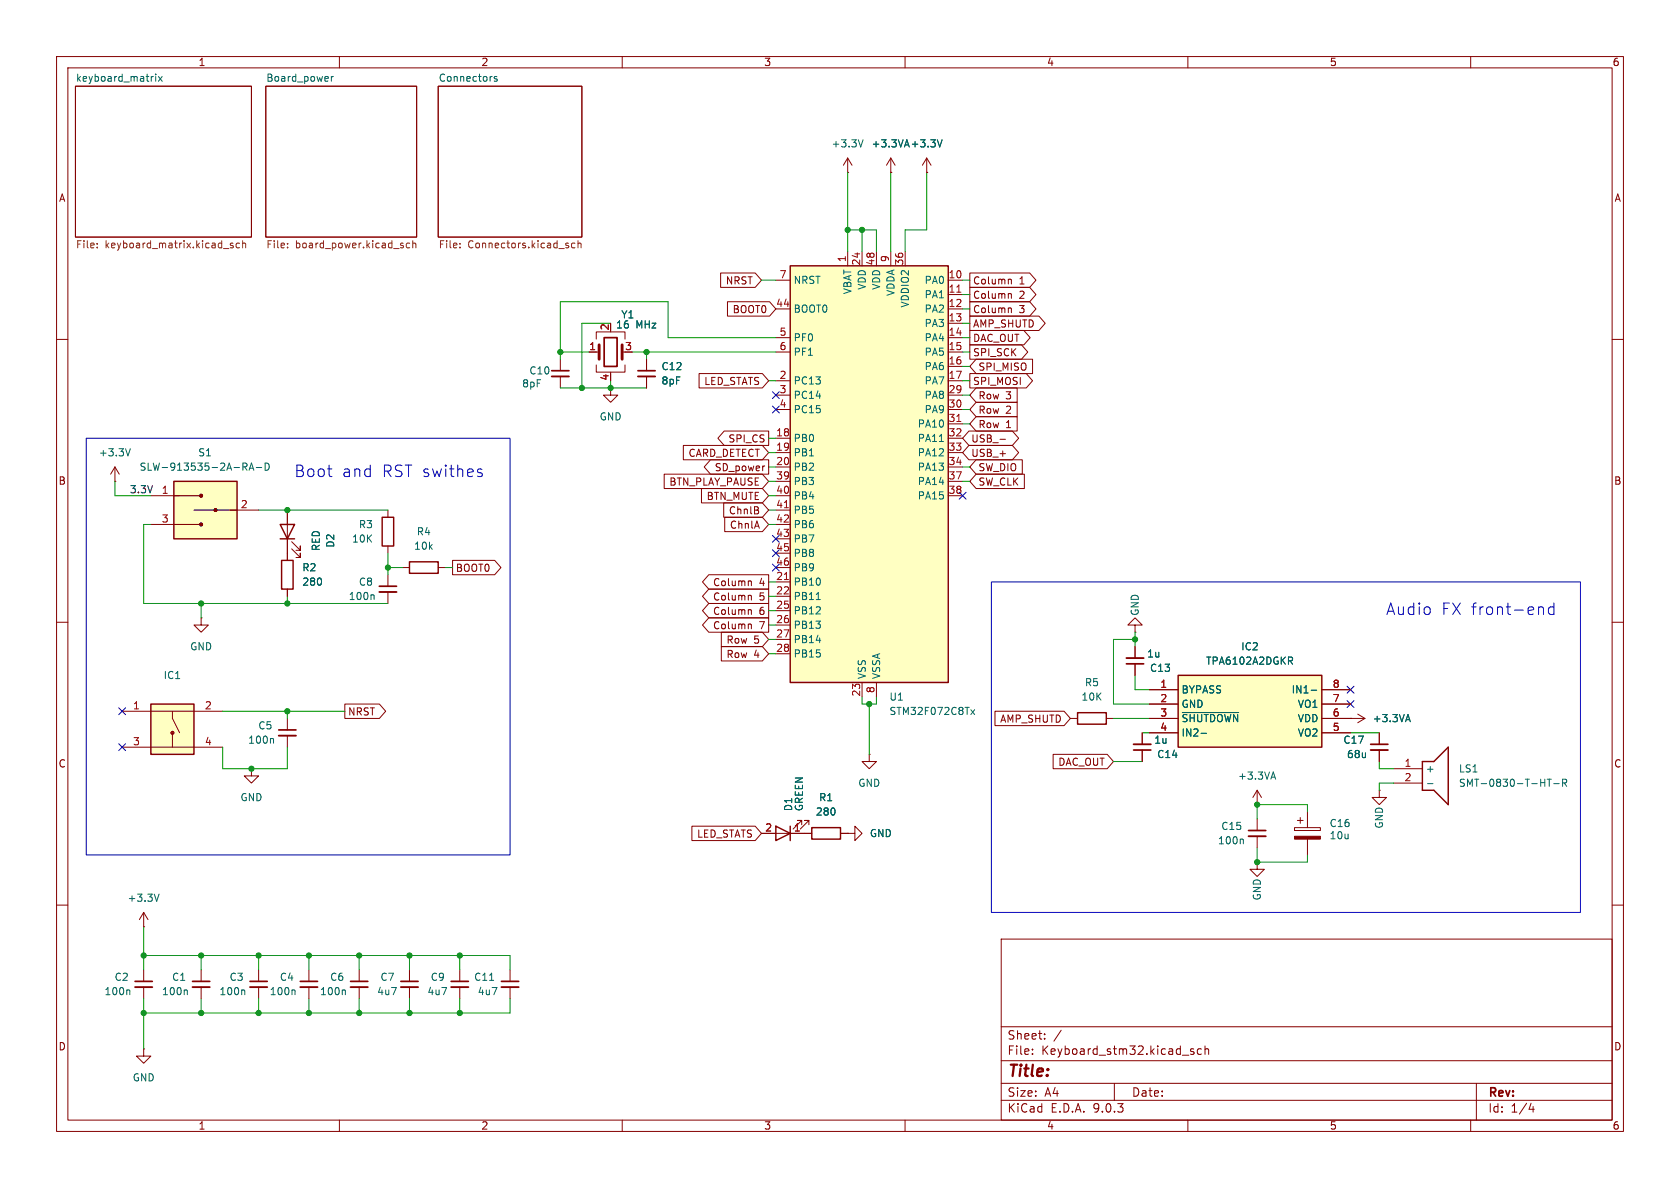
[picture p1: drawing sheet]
<svg xmlns="http://www.w3.org/2000/svg" width="297mm" height="210mm" viewBox="0 0 297 210" stroke-linecap="round" stroke-linejoin="round" font-family="sans-serif">
<g fill="none" stroke="#840000" stroke-width=".18">
<path d="M10 10h277v190h-277zM12 12h273v186h-273zM13.3 15.2h31.1v26.7h-31.1zM47 15.2h26.7v26.7h-26.7zM60 10v2M77.5 15.2h25.4v26.7h-25.4zM110 10v2M160 10v2M210 10v2M260 10v2M149.9 30.5h.1M149.9 27.9l.7 1.3"/>
<path d="M149.9 27.9l-.8 1.3M149.9 27.9v2.6M10 60h2M285 60h2M10 110h2M285 110h2M134.6 147.3h7.6M141.7 145.8v-.8h-.7h.7l-1.5 1.6M143 145.8v-.8h-.8h.8l-1.5 1.6M149.9 147.3h1.2v-1.2l1.3 1.2-1.3 1.3v-1.3M149.9 147.3h.1M10 160h2"/>
<path d="M45.7 171.5v2M45.7 174.5v2M72.4 171.5v2M72.4 174.5v2M177 166h108v32h-108zM285 160h2M60 198v2M110 198v2M160 198v2M177 194.5h108M177 191.5h108M177 187.5h108"/>
<path d="M177 181.5h108M182.5 186.3v.1M182.5 185.5v.1M184.7 183.6v.1M184.7 182.8v.1M187.6 182.1l-1.3 2M197 191.5v3M210 198v2M211 185.5l-.3-.1-.2 .2v.2l.5 .2v.3h-.5M212.4 185.5l-.4-.1-.3 .3v.4l.1 .2h.6M213 185.5l.2-.1 .4 .1 .1 .9M213 184.9v1.5"/>
<path d="M260 198v2M261 191.5v6.5M270.7 195l-.4 1.1h.9M271 195.6v1"/>
</g>
<path d="M27 13.5h.1M27.5 13.1v.1M27.5 13.5v.9M28 13.5l.7 .9M28.7 13.5l-.7 .9M58.6 13.5v.9M58.9 13.5l-.3 .3M87.9 13.6l-.4-.1-.1 .2v.2l.5 .1v.3h-.5M152.6 24.7l-.4 1.3M43.1 175l.2 .2v.6" fill="none" stroke="#006464" stroke-width=".18"/>
<g fill="none" stroke="#725600" stroke-width=".18">
<path d="M17.2 43.7v.1M17.2 43v.2M41.2 43h-.3l-.2 .2 .1 .1 .4 .2v.3h-.5M42.3 43h-.3l-.3 .2 .2 .6h.4M42.9 43.1l.2-.1h.3v.8M42.9 42.5v1.3M50.8 43.7v.1M50.8 43v.2M72.4 43h-.3l-.3 .2 .1 .6h.5M73 43.1l.2-.1h.3v.8M73 42.5v1.3M81.3 43.7v.1"/>
<path d="M81.3 43v.2M101.6 43h-.3l-.3 .2 .2 .6h.4M102.2 43.1l.2-.1h.3v.8M102.2 42.5v1.3"/>
</g>
<path d="M44.2 173.5h3M70.9 173.5h3" fill="none" stroke="#840000" stroke-width=".3"/>
<path d="M44.2 174.5h3M70.9 174.5h3" fill="none" stroke="#840000" stroke-width=".33"/>
<path d="M137.2 146.1l2.5 1.2-2.5 1.3zM139.7 146.1v2.5" fill="none" stroke="#840000" stroke-width=".25"/>
<path d="M30.7 85.1h11.2v10.2h-11.2z" fill="#ffffc2"/>
<g fill="#000" stroke="#000" stroke-width=".18">
<circle cx="35.6" cy="92.7" r=".25"/>
<circle cx="35.6" cy="87.6" r=".25"/>
<circle cx="38.1" cy="90.2" r=".25"/>
</g>
<path d="M30.7 85.1h11.2v10.2h-11.2zM49.5 92.7h2.6l-1.3 2.6zM49.5 95.3h2.6M49.8 99.1h2v5h-2z" fill="none" stroke="#840000" stroke-width=".25"/>
<g fill="none" stroke="#000" stroke-width=".18">
<path d="M30.7 87.6h4.9M30.7 92.7h4.9M34.3 90.2h7.6"/>
<circle cx="35.6" cy="92.7" r=".25"/>
<circle cx="35.6" cy="87.6" r=".25"/>
<circle cx="38.1" cy="90.2" r=".25"/>
</g>
<g fill="none" stroke="#840000" stroke-width=".18">
<path d="M163.8 30.5h.1M163.8 27.9l.8 1.3M163.8 27.9l-.7 1.3M163.8 27.9v2.6M107.9 68.6v1.3h-1.2l1.2 1.2 1.3-1.2h-1.3M107.9 68.6h.1M20.3 85.1h.1M20.3 82.6l-.7 1.2M20.3 82.6l.8 1.2M20.3 82.6v2.5M26.7 87.6h5M26.7 92.7h5"/>
<path d="M40.6 90.2h5.1M50.8 90.2v8.9M51.6 97l1.5 1.6v-.8v.8h-.8M51.6 95.8l1.5 1.5v-.8v.8h-.8M35.6 109.2v1.3h1.2l-1.2 1.3-1.3-1.3h1.3M35.6 109.2h.1M50.8 104.1v1.3M68.6 101.6v2M68.6 104.6v2.1M200.7 110.5h1.2l-1.2-1.3-1.3 1.3h1.3v1.3M200.7 111.8h.1M44.4 135.9v1.3h-1.2l1.2 1.2 1.3-1.2h-1.3"/>
<path d="M44.4 135.9h.1M50.8 127v2M50.8 130v2.1M238.8 127h.1M238.8 127h2.5M240 126.2l1.3 .8M241.3 127l-1.3 .8M243.8 139.7v1.3h1.3l-1.3 1.2-1.2-1.2h1.2M243.8 139.7h.1M243.8 129.5v2.1M243.8 132.6v2M222.2 144.8v2"/>
<path d="M222.2 147.8v2.1M228.9 146.3h4.5v.5h-4.5zM229.4 145h1M229.9 144.5v1M231.1 143.5v2.8M231.1 148.3v2.8M25.4 185.4v1.3h-1.3l1.3 1.3 1.3-1.3h-1.3M25.4 185.4h.1"/>
</g>
<g fill="none" stroke="#006464" stroke-width=".18">
<path d="M166.6 24.7l-.5 1.3M23 79.3l-.4 1.3M42.9 81.9h.5l.3 .2-.2 .4h-.6M43.2 82.5l.5 .6M44 83.1l.5-1.2 .4 1.2M44.2 82.8h.6M45.3 82.6h1M46.9 81.9a.64 .64 0 0 1 .7 .6 .64 .64 0 0 1-.7 .6zM66 105.1l.1 .2v.7M48.2 130.5l.2 .2v.7M248.6 127.2h.6M248.9 126.3l.4 1.3"/>
<path d="M219.6 148.3l.2 .2v.7"/>
</g>
<path d="M67.1 103.6h3M49.3 129h3M242.3 131.6h3.1M220.7 146.8h3.1" fill="none" stroke="#840000" stroke-width=".3"/>
<path d="M67.1 104.6h3M49.3 130h3M242.3 132.6h3.1M220.7 147.8h3.1" fill="none" stroke="#840000" stroke-width=".33"/>
<path d="M228.9 147.8h4.5v.5h-4.5z" fill="#840000" stroke="#840000" stroke-width=".18"/>
<path d="M208.3 119.4h25.4v12.7h-25.4z" fill="#ffffc2"/>
<path d="M208.3 119.4h25.4v12.7h-25.4z" fill="none" stroke="#840000" stroke-width=".25"/>
<g fill="none" stroke="#840000" stroke-width=".18">
<path d="M200.7 114.3v2M200.7 117.3v2.1M201.9 129.5v2.1M201.9 132.6v2M203.2 121.9h5.1M203.2 124.5h5.1M203.2 127h5.1M203.2 129.5h5.1M233.7 121.9h5.1M233.7 124.5h5.1M233.7 127h5.1M233.7 129.5h5.1"/>
<path d="M35.6 171.5v2M35.6 174.5v2M54.6 171.5v2M54.6 174.5v2"/>
</g>
<path d="M228.1 116.8l.4 .6M228.3 116.1l.2 .3-.1 .3-.1 .1M209 126h10M212.3 129.6h1M231.8 122h1M32.9 175l.2 .2v.6M52 175l.2 .2v.6" fill="none" stroke="#006464" stroke-width=".18"/>
<path d="M199.1 117.3h3.1M200.4 132.6h3.1M34 173.5h3.1M53.1 173.5h3" fill="none" stroke="#840000" stroke-width=".3"/>
<path d="M199.1 116.3h3.1M200.4 131.6h3.1M34 174.5h3.1M53.1 174.5h3" fill="none" stroke="#840000" stroke-width=".33"/>
<path d="M26.7 124.5h7.6v8.9h-7.6z" fill="#ffffc2"/>
<circle cx="30.5" cy="129.5" r=".25" fill="#f00" stroke="#f00" stroke-width=".18"/>
<g fill="none" stroke="#840000" stroke-width=".18">
<path d="M21.6 125.7h17.8M21.6 132.1h17.8M30.5 125.7v1.3l1.2 2.5M30.5 129.5v2.6M63.5 171.5v2M63.5 174.5v2"/>
<circle cx="30.5" cy="129.5" r=".25"/>
</g>
<path d="M26.7 124.5h7.6v8.9h-7.6z" fill="none" stroke="#840000" stroke-width=".25"/>
<path d="M62 173.5h3" fill="none" stroke="#840000" stroke-width=".3"/>
<path d="M62 174.5h3" fill="none" stroke="#840000" stroke-width=".33"/>
<path d="M60.9 175l.2 .2v.6" fill="none" stroke="#006464" stroke-width=".18"/>
<path d="M139.7 47h27.9v73.7h-27.9z" fill="#ffffc2"/>
<path d="M139.7 47h27.9v73.7h-27.9zM67.6 91.4h2v5.1h-2zM72.4 99.3h5.1v2h-5.1zM190.5 126h5.1v2h-5.1zM251.5 134.6h2l2.5-2.5v10.1l-2.5-2.5h-2zM143.5 146.3h5.1v2h-5.1z" fill="none" stroke="#840000" stroke-width=".25"/>
<g fill="none" stroke="#840000" stroke-width=".18">
<path d="M157.5 30.5h.1M157.5 27.9v2.6M157.5 27.9l-.8 1.3M157.5 27.9l.7 1.3M163.8 30.5h.1M105.4 59.9v-1.2h5.1v1.2M127.4 48.3h6.1l1.1 1.2-1.1 1.3h-6.1zM128.6 53.3h7.4l1.2 1.3-1.2 1.3h-7.4zM137.2 49.5h2.5M137.2 54.6h2.5M137.2 59.7h2.5M149.9 44.5v2.5"/>
<path d="M152.4 44.5v2.5M154.9 44.5v2.5M157.5 44.5v2.5M160 44.5v2.5M167.6 49.5h2.6M167.6 54.6h2.6M167.6 59.7h2.6M167.6 52.1h2.6M167.6 57.2h2.6M171.4 48.3h10.6l1.1 1.2-1.1 1.3h-10.6zM171.4 58.4h9.6l1.1 1.3-1.1 1.3h-9.6zM171.4 55.9h12.3l1.1 1.3-1.1 1.2h-12.3z"/>
<path d="M171.4 53.3h10.6l1.1 1.3-1.1 1.3h-10.6zM171.4 50.8h10.6l1.1 1.3-1.1 1.2h-10.6zM178.4 49.4l.4 .1v.7M178.4 51.9l.4 .2v.6M178.4 54.4l.4 .2v.7M99.1 63.5v2M99.1 66.5v2.1M104.1 62.2h1.8M105.4 64.5v1.3h5.1v-1.3M107.9 65.8v.2M114.3 63.5v2M114.3 66.5v2.1"/>
<path d="M120.8 78.7h14l1.1 1.3-1.1 1.3h-14zM123.6 66h11.2l1.1 1.3-1.1 1.3h-11.2zM128 76.2h7.9v2.5h-7.9l-1.1-1.2zM137.2 62.2h2.5M137.2 67.3h2.5M137.2 69.9h2.5M137.2 72.4h2.5M137.2 77.5h2.5M167.6 62.2h2.6M167.6 67.3h2.6M167.6 69.9h2.6M167.6 72.4h2.6"/>
<path d="M167.6 77.5h2.6M167.6 64.8h2.6M167.6 74.9h2.6M171.3 76.2h7.7l1.1 1.3-1.1 1.2h-7.7l-1.1-1.2zM171.3 78.7h7.7l1.1 1.3-1.1 1.3h-7.7l-1.1-1.3zM171.4 61h9.2l1.1 1.2-1.1 1.3h-9.2zM171.4 66h10l1.1 1.3-1.1 1.3h-10zM172.6 68.6h7.2v2.5h-7.2l-1.2-1.2zM172.6 63.5h9.9v2.5h-9.9l-1.2-1.2zM172.6 73.7h7.2v2.5h-7.2l-1.2-1.3zM172.6 71.1h7.2v2.6h-7.2l-1.2-1.3zM176.8 77.7h1"/>
<path d="M50.8 90.2v2.5M50.8 95.3v3.8M68.6 90.2v1.2M68.6 96.5v1.3M80 99.1h7.5l1.1 1.2-1.1 1.3h-7.5zM117.4 83.8h17.4l1.1 1.3-1.1 1.3h-17.4zM124 86.4h10.8l1.1 1.2-1.1 1.3h-10.8zM125.6 81.3h10.3v2.5h-10.3l-1.1-1.2zM127.9 88.9h6.9l1.1 1.3-1.1 1.2h-6.9zM128.1 91.4h6.7l1.1 1.3-1.1 1.3h-6.7zM135.1 82.4h.1M137.2 80h2.5"/>
<path d="M137.2 82.6h2.5M137.2 85.1h2.5M137.2 87.6h2.5M137.2 90.2h2.5M137.2 92.7h2.5M137.2 95.3h2.5M137.2 97.8h2.5M167.6 80h2.6M167.6 82.6h2.6M167.6 85.1h2.6M167.6 87.6h2.6M172.6 83.8h8.5v2.6h-8.5l-1.2-1.3z"/>
<path d="M172.6 81.3h8.1v2.5h-8.1l-1.2-1.2zM50.8 104.1v1.3M71.1 100.3h1.3M77.5 100.3h1.2M125.3 106.7h10.6v2.5h-10.6l-1.1-1.2zM125.3 101.6h10.6v2.5h-10.6l-1.1-1.2zM125.3 109.2h10.6v2.6h-10.6l-1.1-1.3zM125.3 104.1h10.6v2.6h-10.6l-1.1-1.3zM127.5 114.3h7.3l1.1 1.3-1.1 1.2h-7.3zM127.5 111.8h7.3l1.1 1.2-1.1 1.3h-7.3zM132.5 107.8l.3 .2v.6M132.5 102.7l.3 .2v.6"/>
<path d="M132.5 105.2l.3 .2v.7M132.5 110.3l.3 .2v.7M137.2 100.3h2.5M137.2 102.9h2.5M137.2 105.4h2.5M137.2 108h2.5M137.2 110.5h2.5M137.2 113h2.5M137.2 115.6h2.5M200.7 114.3v2M200.7 117.3v2.1M61 124.5h6.1l1.1 1.2-1.1 1.3h-6.1z"/>
<path d="M152.4 120.7v2.5M153.7 133.4v1.2h1.2l-1.2 1.3-1.3-1.3h1.3M153.7 133.4h.1M154.9 120.7v2.5M175.9 125.7h12.2l1.1 1.3-1.1 1.3h-12.2zM186.2 133.3h9.5l1.1 1.3-1.1 1.3h-9.5zM189.2 127h1.3M195.6 127h1.2M201.9 129.5v2.1M201.9 132.6v2M203.2 127h5.1M203.2 121.9h5.1"/>
<path d="M203.2 124.5h5.1M203.2 129.5h5.1M222.2 139.7l-.7 1.3M222.2 139.7l.8 1.3M222.2 139.7v2.5M233.7 127h5.1M233.7 121.9h5.1M233.7 124.5h5.1M233.7 129.5h5.1M238.8 127h.1M243.8 129.5v2.1M243.8 132.6v2"/>
<path d="M246.4 135.9h5.1M246.4 138.4h5.1M122.3 146h11.2l1.1 1.3-1.1 1.3h-11.2zM134.6 147.3h2.6M139.7 147.3h3.8M148.6 147.3h1.3M149.9 147.3h.1M222.2 152.4v1.3h1.3l-1.3 1.2-1.2-1.2h1.2M222.2 152.4h.1M222.2 142.2h.1M25.4 163.8h.1M25.4 161.3l.8 1.3"/>
<path d="M25.4 161.3l-.8 1.3M25.4 161.3v2.5M25.4 171.5v2M25.4 174.5v2M81.3 171.5v2M81.3 174.5v2M90.2 171.5v2M90.2 174.5v2"/>
</g>
<path d="M169.2 51.7h.7M169.2 74.5h.7M138.7 89.8h.7M138.7 102.5h.7" fill="none" stroke="#a90000" stroke-width=".18"/>
<g fill="none" stroke="#006464" stroke-width=".18">
<path d="M166.6 24.7l-.5 1.3M166.1 78h.7M144.3 106h.7M228.1 116.8l.4 .6M228.3 116.1l.2 .3-.1 .3-.1 .1M171.6 125.5l.7 .8M172.3 125.5l-.7 .8M209 126h10M212.3 129.6h1M224.8 137.4h.6M225.1 136.5l.4 1.2M231.8 122h1"/>
<path d="M248.6 127.2h.6M248.9 126.3l.4 1.3M252.4 138.5h.9M273.5 137.7h.7M273.9 137.7v1.3M274.7 138.5h.9M276.2 138.4l.7-.1 .1-.1-.1-.3-.7-.2v1.3M276.5 138.4l.5 .6M28.1 158.1l-.4 1.2M22.8 175l.2 .2v.6M86.6 173.3h.7"/>
</g>
<path d="M106.8 59.7h2.3v5.1h-2.3zM97.5 65.5h3.1M112.8 65.5h3M23.9 173.5h3M79.8 173.5h3M88.6 173.5h3.1" fill="none" stroke="#840000" stroke-width=".3"/>
<path d="M97.5 66.5h3.1M112.8 66.5h3M23.9 174.5h3M79.8 174.5h3M88.6 174.5h3.1" fill="none" stroke="#840000" stroke-width=".33"/>
<path d="M105.9 61v2.5M110 61v2.5" fill="none" stroke="#840000" stroke-width=".51"/>
<g fill="none" stroke="#009600" stroke-width=".18">
<path d="M149.9 30.5v14M157.5 30.5v14M163.8 30.5v10.1h-3.8v3.9M107.9 57.2h-5v11.4M134.6 49.5h2.6M137.2 59.7h-19.1v-6.4h-19v10.2M149.9 40.6h5v3.9M152.4 40.6v3.9M170.2 59.7h1.2M170.2 49.5h1.2M170.2 57.2h1.2M170.2 54.6h1.2"/>
<path d="M170.2 52.1h1.2M99.1 62.2h5M99.1 68.6h15.2M107.9 67.3v1.3M111.8 62.2h25.4M114.3 62.2v1.3M135.9 77.5h1.3M135.9 67.3h1.3M170.2 62.2h1.2M170.2 67.3h1.2M170.2 64.8h1.2M170.2 69.9h1.2"/>
<path d="M170.2 74.9h1.2M170.2 72.4h1.2M20.3 85.1v2.5h6.4M26.7 92.7h-1.3v14h43.2M45.7 90.2h22.9M68.6 97.8v3.8M135.9 92.7h1.3M135.9 90.2h1.3M135.9 85.1h1.3M135.9 82.6h1.3M135.9 87.6h1.3M135.9 80h1.3"/>
<path d="M170.2 85.1h1.2M170.2 82.6h1.2M35.6 106.7v2.5M50.8 105.4v1.3M68.6 100.3h2.5M78.7 100.3h1.3M135.9 108h1.3M135.9 102.9h1.3M135.9 105.4h1.3M135.9 110.5h1.3M135.9 113h1.3M135.9 115.6h1.3"/>
<path d="M200.7 113h-3.9v11.5h6.4M200.7 111.8v2.5M200.7 119.4v2.5h2.5M39.4 132.1v3.8h11.4v-3.8M39.4 125.7h21.6M50.8 125.7v1.3M152.4 123.2v1.3h2.5v-1.3M153.7 124.5v8.9M196.8 134.6h5.1M196.8 127h6.4M201.9 129.5h1.3M238.8 129.5h5"/>
<path d="M243.8 134.6v1.3h2.6M246.4 138.4h-2.6v1.3M222.2 149.9v2.5h8.9v-1.3M231.1 143.5v-1.3h-8.9v2.6M25.4 168.9h64.8v2.6M25.4 163.8v7.7M25.4 176.5v8.9M35.6 168.9v2.6M35.6 176.5v2.6M45.7 168.9v2.6M45.7 176.5v2.6M54.6 168.9v2.6"/>
<path d="M54.6 176.5v2.6M63.5 168.9v2.6M63.5 176.5v2.6M72.4 168.9v2.6M72.4 176.5v2.6M81.3 168.9v2.6M81.3 176.5v2.6M90.2 176.5v2.6h-64.8"/>
</g>
<g fill="none" stroke="#000084" stroke-width=".18">
<path d="M136.6 69.2l1.2 1.3M136.6 71.8l1.2 1.2M137.8 69.2l-1.2 1.3M137.8 71.8l-1.2 1.2M136.6 99.7l1.2 1.2M136.6 97.2l1.2 1.2M136.6 94.6l1.2 1.3M137.8 99.7l-1.2 1.2M137.8 97.2l-1.2 1.2M137.8 94.6l-1.2 1.3M169.6 87l1.2 1.2M170.8 87l-1.2 1.2"/>
<path d="M21 125.1l1.2 1.2M21 131.5l1.2 1.2M22.2 125.1l-1.2 1.2M22.2 131.5l-1.2 1.2M238.2 123.9l1.2 1.2M238.2 121.3l1.2 1.2M239.4 123.9l-1.2 1.2M239.4 121.3l-1.2 1.2"/>
</g>
<path d="M15.2 77.5h75v73.6h-75zM85 83.6l.3 .3-.1 .3h-.2M85 82.9l.2 .1M175.3 102.9h104.1v58.4h-104.1zM272.1 107.4l.2-.1 .5 .1 .1 1.2M274.7 107.4l-.6-.1-.4 .4v.5l.2 .3 .2 .1 .6-.1M274.7 106.6v2" fill="none" stroke="#0000c2" stroke-width=".18"/>
<g fill="#009600" stroke="#009600" stroke-width=".18">
<circle cx="222.2" cy="152.4" r=".46"/>
<circle cx="222.2" cy="142.2" r=".46"/>
<circle cx="25.4" cy="168.9" r=".46"/>
<circle cx="35.6" cy="168.9" r=".46"/>
<circle cx="44.4" cy="135.9" r=".46"/>
<circle cx="81.3" cy="168.9" r=".46"/>
<circle cx="68.6" cy="100.3" r=".46"/>
<circle cx="50.8" cy="90.2" r=".46"/>
<circle cx="99.1" cy="62.2" r=".46"/>
<circle cx="35.6" cy="106.7" r=".46"/>
<circle cx="50.8" cy="125.7" r=".46"/>
<circle cx="50.8" cy="106.7" r=".46"/>
<circle cx="102.9" cy="68.6" r=".46"/>
<circle cx="54.6" cy="168.9" r=".46"/>
<circle cx="63.5" cy="179.1" r=".46"/>
<circle cx="63.5" cy="168.9" r=".46"/>
<circle cx="54.6" cy="179.1" r=".46"/>
<circle cx="45.7" cy="168.9" r=".46"/>
<circle cx="81.3" cy="179.1" r=".46"/>
<circle cx="72.4" cy="168.9" r=".46"/>
<circle cx="72.4" cy="179.1" r=".46"/>
<circle cx="35.6" cy="179.1" r=".46"/>
<circle cx="45.7" cy="179.1" r=".46"/>
<circle cx="25.4" cy="179.1" r=".46"/>
<circle cx="107.9" cy="68.6" r=".46"/>
<circle cx="114.3" cy="62.2" r=".46"/>
<circle cx="152.4" cy="40.6" r=".46"/>
<circle cx="149.9" cy="40.6" r=".46"/>
<circle cx="153.7" cy="124.5" r=".46"/>
<circle cx="200.7" cy="113" r=".46"/>
</g>
<g font-size="2.8" fill="#0000c2">
<text x="52" y="84.6">Boot</text>
<text x="60.4" y="84.6">and</text>
<text x="67.6" y="84.6">RST swithes</text>
<text x="245" y="108.9">Audio</text>
<text x="254.8" y="108.9">FX front-end</text>
</g>
<text font-size="2.8" fill="#840000" x="178" y="190.9">Title:</text>
<g font-size="2.1" fill="#840000">
<text x="178" y="184">Sheet:</text>
<text x="178" y="186.7">File:</text>
<text x="184.1" y="186.7">Keyboard_stm32.kicad_sch</text>
<text x="178" y="196.9">KiCad</text>
<text x="178" y="194.1">Size:</text>
<text x="184.7" y="194.1">A4</text>
<text x="185.7" y="196.9">E.D.A.</text>
<text x="193.3" y="196.9">9.0.3</text>
<text x="200" y="194.1">Date:</text>
<text x="263" y="194.3">Rev:</text>
<text x="263" y="196.9">Id:</text>
<text x="267.1" y="196.9">1/4</text>
</g>
<g font-size="1.8" fill="#840000">
<text x="35" y="11.9">1</text>
<text x="85" y="11.9">2</text>
<text x="135" y="11.9">3</text>
<text x="185" y="11.9">4</text>
<text x="235" y="11.9">5</text>
<text x="285" y="11.9">6</text>
<text x="10.3" y="35.9">A</text>
<text x="285.3" y="35.9">A</text>
<text x="128.2" y="50.5">NRST</text>
<text x="171.9" y="50.5">Column</text>
<text x="171.9" y="53">Column</text>
<text x="180.2" y="50.5">1</text>
<text x="180.2" y="53">2</text>
<text x="129.4" y="55.6">BOOT0</text>
<text x="171.9" y="58.1">AMP_SHUTD</text>
<text x="171.9" y="55.6">Column</text>
<text x="180.2" y="55.6">3</text>
<text x="171.9" y="63.2">SPI_SCK</text>
<text x="171.9" y="60.6">DAC_OUT</text>
<text x="172.9" y="65.7">SPI_MISO</text>
<text x="124.4" y="68.3">LED_STATS</text>
<text x="171.9" y="68.3">SPI_MOSI</text>
<text x="172.9" y="70.8">Row</text>
<text x="177.8" y="70.8">3</text>
<text x="172.9" y="75.9">Row</text>
<text x="172.9" y="73.3">Row</text>
<text x="177.8" y="75.9">1</text>
<text x="177.8" y="73.3">2</text>
<text x="121.6" y="81">CARD_DETECT</text>
<text x="126.3" y="83.5">SD_power</text>
<text x="128.7" y="78.4">SPI_CS</text>
<text x="171.6" y="78.4">USB_-</text>
<text x="171.6" y="81">USB_+</text>
<text x="172.9" y="83.5">SW_DIO</text>
<text x="10.3" y="85.9">B</text>
<text x="118.2" y="86">BTN_PLAY_PAUSE</text>
<text x="124.8" y="88.6">BTN_MUTE</text>
<text x="172.9" y="86">SW_CLK</text>
<text x="285.3" y="85.9">B</text>
<text x="128.8" y="91.1">ChnlB</text>
<text x="128.9" y="93.7">ChnlA</text>
<text x="80.5" y="101.3">BOOT0</text>
<text x="126" y="103.8">Column</text>
<text x="126" y="106.4">Column</text>
<text x="134.2" y="103.8">4</text>
<text x="134.2" y="106.4">5</text>
<text x="126" y="108.9">Column</text>
<text x="126" y="111.4">Column</text>
<text x="128.3" y="114">Row</text>
<text x="133.3" y="114">5</text>
<text x="134.2" y="108.9">6</text>
<text x="134.2" y="111.4">7</text>
<text x="128.3" y="116.5">Row</text>
<text x="133.3" y="116.5">4</text>
<text x="61.4" y="126.7">NRST</text>
<text x="176.7" y="128">AMP_SHUTD</text>
<text x="10.3" y="135.9">C</text>
<text x="187" y="135.6">DAC_OUT</text>
<text x="285.3" y="135.9">C</text>
<text x="123.1" y="148.3">LED_STATS</text>
<text x="10.3" y="185.9">D</text>
<text x="285.3" y="185.9">D</text>
<text x="35" y="199.9">1</text>
<text x="85" y="199.9">2</text>
<text x="135" y="199.9">3</text>
<text x="185" y="199.9">4</text>
<text x="235" y="199.9">5</text>
<text x="285" y="199.9">6</text>
</g>
<g font-size="1.8" fill="#006464">
<text x="13.3" y="14.5">keyboard_matrix</text>
<text x="47" y="14.5">Board_power</text>
<text x="77.5" y="14.5">Connectors</text>
<text x="146.9" y="26.3">+3.3V</text>
<text x="154" y="26.3">+3.3VA +3.3V</text>
<text x="140.2" y="50.4">NRST</text>
<text x="150.7" y="52.1" transform="rotate(-90 150.7 52.1)">VBAT</text>
<text x="153.3" y="51.3" transform="rotate(-90 153.3 51.3)">VDD</text>
<text x="155.8" y="51.3" transform="rotate(-90 155.8 51.3)">VDD</text>
<text x="158.3" y="52.4" transform="rotate(-90 158.3 52.4)">VDDA</text>
<text x="163.4" y="50.4">PA0</text>
<text x="163.4" y="52.9">PA1</text>
<text x="108.8" y="58.3">16</text>
<text x="109.7" y="56.5">Y1</text>
<text x="112.4" y="58.3">MHz</text>
<text x="140.2" y="55.5">BOOT0</text>
<text x="160.9" y="54.5" transform="rotate(-90 160.9 54.5)">VDDIO2</text>
<text x="163.4" y="55.5">PA2</text>
<text x="163.4" y="58">PA3</text>
<text x="116.8" y="65.6">C12</text>
<text x="140.2" y="60.6">PF0</text>
<text x="140.2" y="63.1">PF1</text>
<text x="163.4" y="60.6">PA4</text>
<text x="163.4" y="63.1">PA5</text>
<text x="163.4" y="65.6">PA6</text>
<text x="92.2" y="68.7">8pF</text>
<text x="93.5" y="66.4">C10</text>
<text x="116.8" y="68.2">8pF</text>
<text x="140.2" y="68.2">PC13</text>
<text x="140.2" y="70.7">PC14</text>
<text x="163.4" y="68.2">PA7</text>
<text x="163.4" y="70.7">PA8</text>
<text x="105.9" y="74.5">GND</text>
<text x="140.2" y="73.3">PC15</text>
<text x="162.2" y="75.8">PA10</text>
<text x="163.4" y="73.3">PA9</text>
<text x="17.4" y="80.9">+3.3V</text>
<text x="24.6" y="83.4">SLW-913535-2A-RA-D</text>
<text x="34.9" y="80.9">S1</text>
<text x="140.2" y="78.3">PB0</text>
<text x="140.2" y="80.9">PB1</text>
<text x="140.2" y="83.4">PB2</text>
<text x="162.2" y="78.3">PA11</text>
<text x="162.2" y="80.9">PA12</text>
<text x="162.2" y="83.4">PA13</text>
<text x="140.2" y="86">PB3</text>
<text x="140.2" y="88.5">PB4</text>
<text x="162.2" y="86">PA14</text>
<text x="162.2" y="88.5">PA15</text>
<text x="63.3" y="93.6">R3</text>
<text x="73.6" y="94.8">R4</text>
<text x="140.2" y="91">PB5</text>
<text x="140.2" y="93.6">PB6</text>
<text x="53.3" y="101.2">R2</text>
<text x="56.7" y="97.5" transform="rotate(-90 56.7 97.5)">RED</text>
<text x="59.3" y="96.9" transform="rotate(-90 59.3 96.9)">D2</text>
<text x="62.1" y="96.1">10K</text>
<text x="73.1" y="97.4">10k</text>
<text x="140.2" y="96.1">PB7</text>
<text x="140.2" y="98.7">PB8</text>
<text x="140.2" y="101.2">PB9</text>
<text x="53.3" y="103.7">280</text>
<text x="61.6" y="106.3">100n</text>
<text x="63.3" y="103.7">C8</text>
<text x="140.2" y="103.7">PB10</text>
<text x="140.2" y="106.3">PB11</text>
<text x="140.2" y="108.8">PB12</text>
<text x="140.2" y="111.4">PB13</text>
<text x="140.2" y="113.9">PB14</text>
<text x="201.5" y="109" transform="rotate(-90 201.5 109)">GND</text>
<text x="33.5" y="115.2">GND</text>
<text x="140.2" y="116.4">PB15</text>
<text x="202.7" y="116.4">1u</text>
<text x="203.2" y="119">C13</text>
<text x="213.1" y="117.7">TPA6102A2DGKR</text>
<text x="219.3" y="115.2">IC2</text>
<text x="28.8" y="120.2">IC1</text>
<text x="153.3" y="120.1" transform="rotate(-90 153.3 120.1)">VSS</text>
<text x="155.8" y="120.1" transform="rotate(-90 155.8 120.1)">VSSA</text>
<text x="157.1" y="124.1">U1</text>
<text x="191.1" y="124.1">10K</text>
<text x="191.7" y="121.5">R5</text>
<text x="208.8" y="122.8">BYPASS</text>
<text x="208.8" y="125.3">GND</text>
<text x="228.3" y="122.8">IN1-</text>
<text x="229.3" y="125.3">VO1</text>
<text x="43.8" y="131.7">100n</text>
<text x="45.6" y="129.1">C5</text>
<text x="157.1" y="126.6">STM32F072C8Tx</text>
<text x="204" y="131.7">1u</text>
<text x="208.8" y="127.9">~{SHUTDOWN}</text>
<text x="208.8" y="130.4">IN2-</text>
<text x="229.3" y="127.9">VDD</text>
<text x="229.3" y="130.4">VO2</text>
<text x="237.4" y="131.7">C17</text>
<text x="242.6" y="127.9">+3.3VA</text>
<text x="204.5" y="134.2">C14</text>
<text x="238" y="134.2">68u</text>
<text x="252" y="136.8">+</text>
<text x="257.8" y="136.8">LS1</text>
<text x="42.4" y="141.8">GND</text>
<text x="140.2" y="143.5" transform="rotate(-90 140.2 143.5)">D1</text>
<text x="142.2" y="143.5" transform="rotate(-90 142.2 143.5)">GREEN</text>
<text x="144.7" y="141.8">R1</text>
<text x="151.6" y="139.3">GND</text>
<text x="218.8" y="138">+3.3VA</text>
<text x="257.8" y="139.3">SMT-0830-T-HT-R</text>
<text x="144.1" y="144.4">280</text>
<text x="153.7" y="148.2">GND</text>
<text x="215.2" y="149.5">100n</text>
<text x="215.8" y="146.9">C15</text>
<text x="235" y="146.4">C16</text>
<text x="235" y="148.6">10u</text>
<text x="244.7" y="146.6" transform="rotate(-90 244.7 146.6)">GND</text>
<text x="22.5" y="159.6">+3.3V</text>
<text x="223.1" y="159.3" transform="rotate(-90 223.1 159.3)">GND</text>
<text x="20.2" y="173.6">C2</text>
<text x="30.3" y="173.6">C1</text>
<text x="40.5" y="173.6">C3</text>
<text x="49.4" y="173.6">C4</text>
<text x="58.3" y="173.6">C6</text>
<text x="67.2" y="173.6">C7</text>
<text x="76" y="173.6">C9</text>
<text x="83.7" y="173.6">C11</text>
<text x="18.4" y="176.1">100n</text>
<text x="28.5" y="176.1">100n</text>
<text x="38.7" y="176.1">100n</text>
<text x="47.6" y="176.1">100n</text>
<text x="56.5" y="176.1">100n</text>
<text x="66.6" y="176.1">4u7</text>
<text x="75.5" y="176.1">4u7</text>
<text x="84.4" y="176.1">4u7</text>
<text x="23.4" y="191.4">GND</text>
</g>
<g font-size="1.8" fill="#725600">
<text x="13.3" y="44.2">File:</text>
<text x="18.6" y="44.2">keyboard_matrix.kicad_sch</text>
<text x="47" y="44.2">File:</text>
<text x="52.2" y="44.2">board_power.kicad_sch</text>
<text x="77.5" y="44.2">File:</text>
<text x="82.7" y="44.2">Connectors.kicad_sch</text>
</g>
<g font-size="1.8" fill="#a90000">
<text x="149.6" y="46.4" transform="rotate(-90 149.6 46.4)">1</text>
<text x="152.1" y="47" transform="rotate(-90 152.1 47)">24</text>
<text x="154.7" y="47" transform="rotate(-90 154.7 47)">48</text>
<text x="157.2" y="46.4" transform="rotate(-90 157.2 46.4)">9</text>
<text x="159.8" y="47" transform="rotate(-90 159.8 47)">36</text>
<text x="137.7" y="49.3">7</text>
<text x="167.6" y="49.3">10</text>
<text x="167.6" y="51.8">11</text>
<text x="107.7" y="58.5" transform="rotate(-90 107.7 58.5)">2</text>
<text x="137.1" y="54.4">44</text>
<text x="137.7" y="59.4">5</text>
<text x="167.6" y="54.4">12</text>
<text x="167.6" y="56.9">13</text>
<text x="167.6" y="59.4">14</text>
<text x="104.1" y="62">1</text>
<text x="110.4" y="62">3</text>
<text x="137.7" y="62">6</text>
<text x="167.6" y="62">15</text>
<text x="167.6" y="64.5">16</text>
<text x="107.7" y="67.4" transform="rotate(-90 107.7 67.4)">4</text>
<text x="137.7" y="67.1">2</text>
<text x="137.7" y="69.6">3</text>
<text x="167.6" y="67.1">17</text>
<text x="167.6" y="69.6">29</text>
<text x="137.1" y="77.2">18</text>
<text x="137.7" y="72.1">4</text>
<text x="167.6" y="72.1">30</text>
<text x="167.6" y="74.7">31</text>
<text x="167.6" y="77.2">32</text>
<text x="137.1" y="79.8">19</text>
<text x="137.1" y="82.3">20</text>
<text x="167.6" y="79.8">33</text>
<text x="167.6" y="82.3">34</text>
<text x="28.5" y="87.4">1</text>
<text x="42.5" y="89.9">2</text>
<text x="137.1" y="84.8">39</text>
<text x="137.1" y="87.4">40</text>
<text x="137.1" y="89.9">41</text>
<text x="167.6" y="84.8">37</text>
<text x="167.6" y="87.4">38</text>
<text x="28.5" y="92.5">3</text>
<text x="137.1" y="92.5">42</text>
<text x="137.1" y="95">43</text>
<text x="137.1" y="97.5">45</text>
<text x="137.1" y="100.1">46</text>
<text x="137.1" y="102.6">21</text>
<text x="137.1" y="105.2">22</text>
<text x="137.1" y="107.7">25</text>
<text x="137.1" y="110.2">26</text>
<text x="137.1" y="112.8">27</text>
<text x="137.1" y="115.3">28</text>
<text x="23.4" y="125.5">1</text>
<text x="36.1" y="125.5">2</text>
<text x="152.1" y="123.2" transform="rotate(-90 152.1 123.2)">23</text>
<text x="154.7" y="122.6" transform="rotate(-90 154.7 122.6)">8</text>
<text x="205" y="121.7">1</text>
<text x="205" y="124.2">2</text>
<text x="235.5" y="121.7">8</text>
<text x="235.5" y="124.2">7</text>
<text x="23.4" y="131.8">3</text>
<text x="36.1" y="131.8">4</text>
<text x="205" y="126.7">3</text>
<text x="205" y="129.3">4</text>
<text x="235.5" y="126.7">6</text>
<text x="235.5" y="129.3">5</text>
<text x="248.2" y="135.6">1</text>
<text x="248.2" y="138.2">2</text>
<text x="135.2" y="147.1">2</text>
<text x="140.3" y="147.1">1</text>
</g>
<text font-size="1.8" fill="#0f0f0f" x="22.9" y="87.3">3.3V</text>
</svg>
